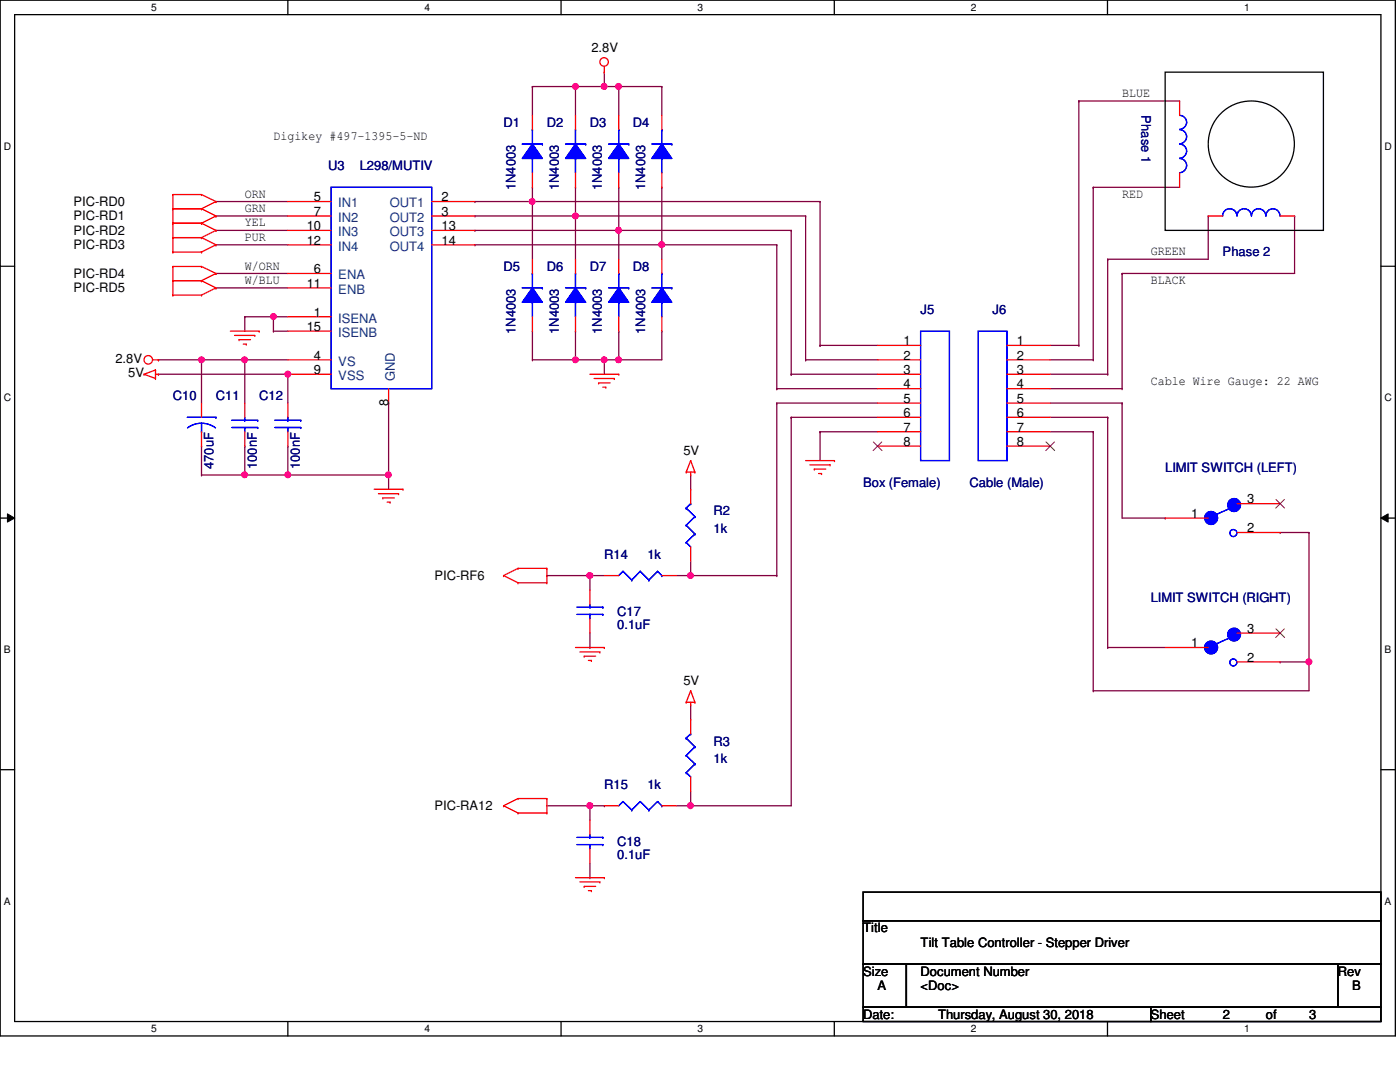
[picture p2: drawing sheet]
<svg xmlns="http://www.w3.org/2000/svg" width="279mm" height="216mm" viewBox="0 0 279 216" stroke-linecap="round" stroke-linejoin="round" font-family="sans-serif">
<path d="M0 0h278.5v206.7h-278.5zM2.9 2.9h272.7v200.9h-272.7z" fill="none" stroke="#000" stroke-width=".25"/>
<g fill="#fff">
<path d="M30.2 .3h1.1v2.3h-1.1z"/>
<path d="M30.2 204.1h1.1v2.3h-1.1z"/>
</g>
<path d="M57.4 0v2.9M57.4 203.8v2.9" fill="none" stroke="#000" stroke-width=".25"/>
<g fill="#fff">
<path d="M84.7 .3h1.1v2.3h-1.1z"/>
<path d="M84.7 204.1h1.1v2.3h-1.1z"/>
</g>
<path d="M112 0v2.9M112 203.8v2.9" fill="none" stroke="#000" stroke-width=".25"/>
<g fill="#fff">
<path d="M139.2 .3h1.1v2.3h-1.1z"/>
<path d="M139.2 204.1h1.1v2.3h-1.1z"/>
</g>
<path d="M166.5 0v2.9M166.5 203.8v2.9" fill="none" stroke="#000" stroke-width=".25"/>
<g fill="#fff">
<path d="M193.8 .3h1.1v2.3h-1.1z"/>
<path d="M193.8 204.1h1.1v2.3h-1.1z"/>
</g>
<path d="M221 0v2.9M221 203.8v2.9" fill="none" stroke="#000" stroke-width=".25"/>
<g fill="#fff">
<path d="M248.3 .3h1.1v2.3h-1.1z"/>
<path d="M248.3 204.1h1.1v2.3h-1.1z"/>
<path d="M.8 28h1.4v2.3h-1.4z"/>
<path d="M276.3 28h1.4v2.3h-1.4z"/>
<path d="M.8 78.2h1.4v2.3h-1.4z"/>
<path d="M276.3 78.2h1.4v2.3h-1.4z"/>
</g>
<path d="M0 53.1h2.9M275.6 53.1h2.9" fill="none" stroke="#000" stroke-width=".25"/>
<g fill="#fff">
<path d="M.8 128.5h1.3v2.2h-1.3z"/>
<path d="M276.3 128.5h1.3v2.2h-1.3z"/>
</g>
<path d="M0 103.4h2.9M275.6 103.4h2.9" fill="none" stroke="#000" stroke-width=".25"/>
<path d="M1.5 102.5l1.4 .9-1.4 .8zM275.6 103.4l1.4-.9v1.7z" fill="#000"/>
<path d="M1.5 102.5l1.4 .9-1.4 .8zM275.6 103.4l1.4-.9v1.7z" fill="none" stroke="#000" stroke-width=".2"/>
<g fill="#fff">
<path d="M.8 178.7h1.3v2.2h-1.3z"/>
<path d="M276.3 178.7h1.3v2.2h-1.3z"/>
</g>
<path d="M0 153.6h2.9M275.6 153.6h2.9" fill="none" stroke="#000" stroke-width=".25"/>
<path d="M215.3 20.2h.1M215.3 20.2h20.1M221.1 51.7h.1M223.9 54.6h.1M241.1 43.1h.1M241.1 43.1v8.6h-20M258.4 43.1h.1M258.4 43.1v11.5h-34.5M48.9 71.8h.1M48.9 71.8h8.5M77.6 94.8h.1M77.6 94.8v2.8" fill="none" stroke="#800040" stroke-width=".25"/>
<circle cx="48.8" cy="71.8" r=".56" fill="#f0f"/>
<circle cx="48.8" cy="71.8" r=".56" fill="none" stroke="#f0f" stroke-width=".25"/>
<path d="M48.9 71.8h.1M48.9 71.8v8.6M57.4 94.8h.1M57.4 94.8h20.2" fill="none" stroke="#800040" stroke-width=".25"/>
<circle cx="77.5" cy="94.7" r=".56" fill="#f0f"/>
<circle cx="77.5" cy="94.7" r=".56" fill="none" stroke="#f0f" stroke-width=".25"/>
<path d="M40.2 71.8h.1M40.2 71.8h8.7M48.9 94.8h.1M48.9 94.8h8.5M77.6 80.4h.1M77.6 80.4v14.4" fill="none" stroke="#800040" stroke-width=".25"/>
<circle cx="40.2" cy="71.8" r=".56" fill="#f0f"/>
<circle cx="40.2" cy="71.8" r=".56" fill="none" stroke="#f0f" stroke-width=".25"/>
<g fill="none" stroke="#800040" stroke-width=".25">
<path d="M106.3 17.3h.1M106.3 17.3v5.7M106.3 17.3h8.6M123.5 17.3h.1M123.5 17.3v5.7M132.1 17.3h.1M132.1 17.3v5.7M215.3 20.2h.1M215.3 20.2v48.7M218.2 37.4h.1M218.2 37.4v34.4M218.2 37.4h17.2"/>
<path d="M43.1 40.2h.1M43.1 43.1h.1M43.1 46h.1M43.1 48.9h.1M43.1 54.6h.1M43.1 57.4h.1M43.1 40.2h14.3M43.1 43.1h14.3M43.1 46h14.3M43.1 48.9h14.3M43.1 54.6h14.3M43.1 57.4h14.3"/>
</g>
<circle cx="123.4" cy="17.2" r=".56" fill="#f0f"/>
<circle cx="123.4" cy="17.2" r=".56" fill="none" stroke="#f0f" stroke-width=".25"/>
<path d="M114.9 17.3h.1M114.9 17.3h5.7M114.9 17.3v5.7M123.5 17.3h.1M123.5 17.3h8.6" fill="none" stroke="#800040" stroke-width=".25"/>
<circle cx="114.8" cy="17.2" r=".56" fill="#f0f"/>
<circle cx="114.8" cy="17.2" r=".56" fill="none" stroke="#f0f" stroke-width=".25"/>
<path d="M120.6 14.4h.1M120.6 14.4v2.9M106.3 66.1h.1M106.3 71.8h.1M106.3 66.1v5.7M106.3 71.8h8.6M123.5 66.1h.1M123.5 71.8h.1M123.5 66.1v5.7M132.1 66.1h.1M132.1 66.1v5.7h-8.6" fill="none" stroke="#800040" stroke-width=".25"/>
<circle cx="123.4" cy="71.8" r=".56" fill="#f0f"/>
<circle cx="123.4" cy="71.8" r=".56" fill="none" stroke="#f0f" stroke-width=".25"/>
<path d="M114.9 66.1h.1M114.9 71.8h.1M114.9 66.1v5.7M114.9 71.8h5.7" fill="none" stroke="#800040" stroke-width=".25"/>
<circle cx="114.8" cy="71.8" r=".56" fill="#f0f"/>
<circle cx="114.8" cy="71.8" r=".56" fill="none" stroke="#f0f" stroke-width=".25"/>
<path d="M106.3 37.4h.1M106.3 37.4v14.3M94.8 40.2h.1M94.8 40.2h11.5M106.3 40.2h.1M120.6 71.8h.1M120.6 71.8v2.9" fill="none" stroke="#800040" stroke-width=".25"/>
<circle cx="106.2" cy="40.2" r=".56" fill="#f0f"/>
<circle cx="106.2" cy="40.2" r=".56" fill="none" stroke="#f0f" stroke-width=".25"/>
<path d="M114.9 37.4h.1M114.9 37.4v5.7h-20.1M94.8 43.1h.1" fill="none" stroke="#800040" stroke-width=".25"/>
<circle cx="114.8" cy="43.1" r=".56" fill="#f0f"/>
<circle cx="114.8" cy="43.1" r=".56" fill="none" stroke="#f0f" stroke-width=".25"/>
<path d="M123.5 37.4h.1M123.5 37.4v8.6h-28.7M94.8 46h.1M114.9 43.1h.1M114.9 43.1v8.6" fill="none" stroke="#800040" stroke-width=".25"/>
<circle cx="123.4" cy="45.9" r=".56" fill="#f0f"/>
<circle cx="123.4" cy="45.9" r=".56" fill="none" stroke="#f0f" stroke-width=".25"/>
<path d="M94.8 48.9h.1M94.8 48.9h37.3M123.5 46h.1M123.5 46v5.7M132.1 48.9h.1M132.1 48.9v2.8" fill="none" stroke="#800040" stroke-width=".25"/>
<circle cx="132.1" cy="48.8" r=".56" fill="#f0f"/>
<circle cx="132.1" cy="48.8" r=".56" fill="none" stroke="#f0f" stroke-width=".25"/>
<path d="M132.1 37.4h.1M132.1 37.4v11.5M31.6 74.7h.1M31.6 74.7h25.8M57.4 74.7h.1M57.4 74.7v5.7" fill="none" stroke="#800040" stroke-width=".25"/>
<circle cx="57.4" cy="74.6" r=".56" fill="#f0f"/>
<circle cx="57.4" cy="74.6" r=".56" fill="none" stroke="#f0f" stroke-width=".25"/>
<path d="M48.9 89h.1M48.9 89v5.8" fill="none" stroke="#800040" stroke-width=".25"/>
<circle cx="48.8" cy="94.7" r=".56" fill="#f0f"/>
<circle cx="48.8" cy="94.7" r=".56" fill="none" stroke="#f0f" stroke-width=".25"/>
<path d="M57.4 89h.1M57.4 89v5.8" fill="none" stroke="#800040" stroke-width=".25"/>
<circle cx="57.4" cy="94.7" r=".56" fill="#f0f"/>
<circle cx="57.4" cy="94.7" r=".56" fill="none" stroke="#f0f" stroke-width=".25"/>
<path d="M31.6 71.8h.1M31.6 71.8h8.6M40.2 71.8h.1M40.2 71.8v8.6M54.6 66.1h.1M54.6 63.2h.1M54.6 66.1h2.8M54.6 63.2v2.9M40.2 89h.1M40.2 94.8h.1M40.2 89v5.8M40.2 94.8h8.7" fill="none" stroke="#800040" stroke-width=".25"/>
<circle cx="54.6" cy="63.2" r=".56" fill="#f0f"/>
<circle cx="54.6" cy="63.2" r=".56" fill="none" stroke="#f0f" stroke-width=".25"/>
<path d="M48.9 63.2h.1M48.9 63.2v2.9M54.6 63.2h.1M54.6 63.2h2.8M120.6 71.8h.1M120.6 71.8h2.9" fill="none" stroke="#800040" stroke-width=".25"/>
<circle cx="120.6" cy="71.8" r=".56" fill="#f0f"/>
<circle cx="120.6" cy="71.8" r=".56" fill="none" stroke="#f0f" stroke-width=".25"/>
<path d="M120.6 17.3h.1M120.6 17.3h2.9" fill="none" stroke="#800040" stroke-width=".25"/>
<circle cx="120.6" cy="17.2" r=".56" fill="#f0f"/>
<circle cx="120.6" cy="17.2" r=".56" fill="none" stroke="#f0f" stroke-width=".25"/>
<g fill="none" stroke="#800040" stroke-width=".25">
<path d="M106.3 40.2h57.4M114.9 43.1h45.9M123.5 46h34.4M132.1 48.9h22.9M155 48.9h.1M155 48.9v28.7M157.9 46h.1M157.9 46v28.7M160.8 43.1h.1M160.8 43.1v28.7M163.7 40.2h.1M163.7 40.2v28.7"/>
<path d="M221.1 51.7h.1M221.1 51.7v23M223.9 54.6h.1M223.9 54.6v23M48.9 63.2h.1M48.9 63.2h5.7M155 77.6h.1M157.9 74.7h.1M160.8 71.8h.1M163.7 68.9h.1M221.1 83.3h.1M221.1 83.3v45.9"/>
<path d="M223.9 80.4h.1M223.9 80.4v23M255.5 106.3h.1M255.5 106.3h5.7M221.1 129.2h.1M221.1 129.2h11.4M261.2 132.1h.1M261.2 132.1v5.7"/>
</g>
<circle cx="261.2" cy="132.1" r=".57" fill="#f0f"/>
<circle cx="261.2" cy="132.1" r=".57" fill="none" stroke="#f0f" stroke-width=".25"/>
<path d="M155 80.4v34.5M218.2 86.1h.1M218.2 86.1v51.7M137.8 114.9h.1M137.8 114.9h17.2M155 114.9h.1M218.2 137.8h.1M218.2 137.8h43M255.5 132.1h.1M255.5 132.1h5.7" fill="none" stroke="#800040" stroke-width=".25"/>
<circle cx="137.8" cy="114.8" r=".56" fill="#f0f"/>
<circle cx="137.8" cy="114.8" r=".56" fill="none" stroke="#f0f" stroke-width=".25"/>
<g fill="none" stroke="#800040" stroke-width=".25">
<path d="M155 77.6h.1M155 77.6h20.1M157.9 74.7h.1M157.9 74.7h17.2M160.8 71.8h.1M160.8 71.8h14.3M163.7 68.9h.1M163.7 68.9h11.4M209.6 68.9h5.7M209.6 71.8h8.6M209.6 74.7h11.5M209.6 77.6h14.3"/>
<path d="M215.3 68.9h.1M218.2 71.8h.1M221.1 74.7h.1M223.9 77.6h.1M155 80.4h.1M155 80.4h20.1M157.9 83.3h.1M157.9 83.3v77.5h-20.1M157.9 83.3h17.2M163.7 86.1h.1M163.7 86.1v5.8M163.7 86.1h11.4"/>
<path d="M209.6 80.4h14.3M209.6 83.3h11.5M209.6 86.1h8.6M218.2 86.1h.1M221.1 83.3h.1M223.9 80.4h.1M223.9 103.4h8.6M232.5 103.4h.1M261.2 106.3h.1M261.2 106.3v25.8M137.8 160.8h.1"/>
</g>
<circle cx="137.8" cy="160.8" r=".56" fill="#f0f"/>
<circle cx="137.8" cy="160.8" r=".56" fill="none" stroke="#f0f" stroke-width=".25"/>
<path d="M137.8 97.6h.1M137.8 94.8v2.8M117.7 114.9h.1M117.7 114.9h2.9M117.7 114.9v2.8M135 114.9h2.8M137.8 114.9h.1M137.8 112v2.9" fill="none" stroke="#800040" stroke-width=".25"/>
<circle cx="117.7" cy="114.9" r=".56" fill="#f0f"/>
<circle cx="117.7" cy="114.9" r=".56" fill="none" stroke="#f0f" stroke-width=".25"/>
<path d="M109.1 114.9h.1M109.1 114.9h8.6M117.7 129.2h.1M117.7 126.3v2.9M137.8 143.6h.1M137.8 140.7v2.9M137.8 157.9v2.9M109.1 160.8h8.6M117.7 160.8h.1M117.7 160.8v2.9M135 160.8h2.8M137.8 160.8h.1" fill="none" stroke="#800040" stroke-width=".25"/>
<circle cx="117.7" cy="160.8" r=".57" fill="#f0f"/>
<circle cx="117.7" cy="160.8" r=".57" fill="none" stroke="#f0f" stroke-width=".25"/>
<path d="M117.7 175.1h.1M117.7 160.8h2.9M117.7 172.3v2.8M120.6 160.8h.1" fill="none" stroke="#800040" stroke-width=".25"/>
<g fill="none" stroke="#f00" stroke-width=".25">
<path d="M120.6 14.4h.1M120.6 13.3v1.1M34.5 38.8h.1M34.5 38.8h5.7M34.5 38.8v11.5M40.2 38.8h.1M40.2 38.8l2.9 1.4M235.4 20.2v2.8M235.4 34.5v2.9M34.5 41.7h.1M34.5 44.5h.1M34.5 50.3h.1"/>
<path d="M34.5 47.4h.1M34.5 56h.1M34.5 53.2h.1M34.5 58.9h.1M34.5 41.7h5.7M34.5 53.2v5.7M34.5 44.5h5.7M34.5 47.4h5.7M34.5 50.3h5.7M34.5 53.2h5.7M34.5 56h5.7M34.5 58.9h5.7"/>
<path d="M40.2 41.7h.1M40.2 44.5h.1M40.2 47.4h.1M40.2 50.3h.1M40.2 53.2h.1M40.2 56h.1M40.2 58.9h.1M40.2 41.7l2.9 1.4M40.2 47.4l2.9 1.5M40.2 44.5l2.9 1.5M40.2 53.2l2.9 1.4M40.2 56l2.9 1.4"/>
<path d="M43.1 40.2h.1M43.1 43.1h.1M43.1 48.9h.1M43.1 46h.1M43.1 54.6h.1M43.1 57.4h.1M43.1 40.2l-2.9 1.5M43.1 43.1l-2.9 1.4M43.1 48.9l-2.9 1.4M43.1 46l-2.9 1.4M43.1 54.6l-2.9 1.4M43.1 57.4l-2.9 1.5"/>
<path d="M241.1 43.1h2.9M255.5 43.1h2.9M28.7 74.7h.1M28.7 74.7l2.3 .8M30.5 71.8h1.1M31 75.5h.1M31 73.8h.1M31 73.8v1.7M31 74.7h.6M31 73.8l-2.3 .9M31.6 71.8h.1M31.6 74.7h.1"/>
<path d="M46 66.1h5.7M46.8 66.9h4M47.7 67.8h.1M47.7 67.8h2.3M48.6 68.7h.5M49.1 68.7h.1M50.8 66.9h.1M51.7 66.1h.1M117.7 74.7h5.8M118.6 75.5h4M119.5 76.4h.1M119.5 76.4h2.3"/>
<path d="M120.3 77.3h.6M120.9 77.3h.1M122.6 75.5h.1M123.5 74.7h.1M74.7 97.6h5.7M75.5 98.5h4M76.4 99.4h.1M76.4 99.4h2.3M79.5 98.5h.1M80.4 97.6h.1M136.9 94.2h.1M136.9 94.2h1.8"/>
<path d="M137.8 94.8h.1M137.8 91.9h.1M137.8 94.2v.6M137.8 91.9l-.9 2.3M137.8 91.9l.9 2.3M138.7 94.2h.1M160.8 91.9h5.7M161.6 92.8h4.1M162.5 93.6h.1M162.5 93.6h2.3M163.4 94.5h.6M164 94.5h.1"/>
<path d="M165.7 92.8h.1M166.5 91.9h.1M77.3 100.2h.6M77.9 100.2h.1M100.5 114.9h.1M100.5 114.9l2.9 1.4M103.4 113.4h.1M103.4 116.3h.1M103.4 113.4l-2.9 1.5M103.4 113.4h5.7M103.4 116.3h5.7M109.1 113.4h.1"/>
<path d="M109.1 116.3h.1M109.1 113.4v2.9M120.6 114.9h2.9M132.1 114.9h2.9M114.9 129.2h5.7M115.7 130.1h4M116.6 130.9h.1M116.6 130.9h2.3M117.4 131.8h.6M118 131.8h.1M119.7 130.1h.1M120.6 129.2h.1"/>
<path d="M137.8 137.8h.1M137.8 137.8l-.9 2.3M137.8 137.8l.9 2.3M103.4 159.3h.1M103.4 159.3l-2.9 1.5M103.4 159.3h5.7M109.1 159.3h.1M109.1 159.3v2.9M136.9 140.1h.1M136.9 140.1h1.8M137.8 140.7h.1M137.8 140.1v.6"/>
<path d="M138.7 140.1h.1M100.5 160.8h.1M100.5 160.8l2.9 1.4M103.4 162.2h.1M103.4 162.2h5.7M109.1 162.2h.1M114.9 175.1h5.7M115.7 176h4M116.6 176.9h.1M116.6 176.9h2.3M117.4 177.7h.6M117.7 163.7v2.8"/>
<path d="M117.7 169.4v2.9M118 177.7h.1M119.7 176h.1M120.6 175.1h.1"/>
<circle cx="120.6" cy="12.4" r=".85"/>
<circle cx="29.6" cy="71.8" r=".85"/>
</g>
<g fill="none" stroke="#000" stroke-width=".25">
<path d="M232.5 14.4h31.6v31.6h-31.6zM172.3 178h103.3v5.7h-103.3zM172.3 183.7h103.3v8.7h-103.3zM172.3 192.4h8.6v8.6h-8.6zM180.9 192.4h86.1v8.6h-86.1zM267 192.4h8.6v8.6h-8.6zM172.3 201h57.4v2.8h-57.4zM229.7 201h45.9v2.8h-45.9z"/>
<circle cx="249.7" cy="28.7" r="8.6"/>
</g>
<g fill="none" stroke="#00f" stroke-width=".25">
<path d="M104.2 28.7h4M106.3 31.6h.1M106.3 25.9h.1M106.3 25.9v2.8M106.3 31.6v2.9M108.2 28.7h.1M235.4 23a1.4 1.4 0 0 1 1.4 1.4 1.4 1.4 0 0 1-1.4 1.4 1.44 1.44 0 0 1 1.4 1.5 1.44 1.44 0 0 1-1.4 1.4M235.4 28.7a1.42 1.42 0 0 1 1.4 1.5 1.42 1.42 0 0 1-1.4 1.4M235.4 31.6a1.42 1.42 0 0 1 1.4 1.4 1.42 1.42 0 0 1-1.4 1.5M244 43.1a1.42 1.42 0 0 1 1.4-1.4 1.42 1.42 0 0 1 1.4 1.4 1.44 1.44 0 0 1 1.5-1.4 1.44 1.44 0 0 1 1.4 1.4M249.8 43.1a1.42 1.42 0 0 1 1.4-1.4 1.42 1.42 0 0 1 1.4 1.4M252.6 43.1a1.4 1.4 0 0 1 1.4-1.4 1.4 1.4 0 0 1 1.4 1.4"/>
<path d="M124.3 114h.1M124.3 114l-.8 .9M124.3 114l1.8 1.7M126.1 115.7h.1M127.8 114h.1M127.8 114l-1.7 1.7M127.8 114l1.7 1.7M129.5 115.7h.1M131.2 114h.1M131.2 114l-1.7 1.7M131.2 114l.9 .9M132.1 114.9h.1"/>
<path d="M115.1 168.5h5.2M115.1 167.1h5.2M117.7 167.1h.1M117.7 168.5h.1M117.7 166.5v.6M117.7 168.5v.9M120.3 168.5h.1M120.3 167.1h.1"/>
</g>
<path d="M106.3 28.7l1.9 2.9h-4z" fill-rule="evenodd" fill="#00f"/>
<path d="M104.2 28.7h4M106.3 28.7l1.9 2.9h-4zM106.3 31.6h.1M106.3 25.9h.1M106.3 25.9v2.8M106.3 31.6v2.9M108.2 28.7h.1" fill="none" stroke="#00f" stroke-width=".25"/>
<path d="M106.3 28.7l1.9 2.9h-4z" fill-rule="evenodd" fill="#00f"/>
<path d="M106.3 28.7l1.9 2.9h-4zM112.9 28.7h4M114.9 31.6h.1M114.9 25.9h.1M114.9 25.9v2.8M114.9 31.6v2.9M116.9 28.7h.1" fill="none" stroke="#00f" stroke-width=".25"/>
<path d="M106.3 23v2.9M106.3 34.5v2.9" fill="none" stroke="#f00" stroke-width=".25"/>
<path d="M114.9 28.7l2 2.9h-4z" fill-rule="evenodd" fill="#00f"/>
<path d="M112.9 28.7h4M114.9 28.7l2 2.9h-4zM114.9 31.6h.1M114.9 25.9h.1M114.9 25.9v2.8M114.9 31.6v2.9M116.9 28.7h.1" fill="none" stroke="#00f" stroke-width=".25"/>
<path d="M114.9 28.7l2 2.9h-4z" fill-rule="evenodd" fill="#00f"/>
<path d="M114.9 28.7l2 2.9h-4zM112.9 57.4h4M114.9 54.6h.1M114.9 54.6v2.8M116.9 57.4h.1M114.9 60.3h.1M114.9 60.3v2.9" fill="none" stroke="#00f" stroke-width=".25"/>
<path d="M114.9 23v2.9M114.9 34.5v2.9" fill="none" stroke="#f00" stroke-width=".25"/>
<path d="M114.9 57.4l2 2.9h-4z" fill-rule="evenodd" fill="#00f"/>
<path d="M112.9 57.4h4M114.9 57.4l2 2.9h-4zM114.9 54.6h.1M114.9 54.6v2.8M116.9 57.4h.1M114.9 60.3h.1M114.9 60.3v2.9" fill="none" stroke="#00f" stroke-width=".25"/>
<path d="M114.9 57.4l2 2.9h-4z" fill-rule="evenodd" fill="#00f"/>
<path d="M114.9 57.4l2 2.9h-4zM246.9 100.8h.1M246.9 100.8l-5.8 2.6" fill="none" stroke="#00f" stroke-width=".25"/>
<path d="M114.9 51.7v2.9M114.9 63.2v2.9" fill="none" stroke="#f00" stroke-width=".25"/>
<circle cx="241.7" cy="103.4" r=".57" fill="#00f"/>
<circle cx="241.7" cy="103.4" r=".57" fill="none" stroke="#00f" stroke-width="1.7"/>
<circle cx="246.1" cy="106.4" r=".7" fill="none" stroke="#00f" stroke-width=".25"/>
<circle cx="246.3" cy="100.8" r=".56" fill="#00f"/>
<circle cx="246.3" cy="100.8" r=".56" fill="none" stroke="#00f" stroke-width="1.7"/>
<path d="M246.9 100.8h.1M246.9 100.8l-5.8 2.6" fill="none" stroke="#00f" stroke-width=".25"/>
<circle cx="241.7" cy="103.4" r=".57" fill="#00f"/>
<circle cx="241.7" cy="103.4" r=".57" fill="none" stroke="#00f" stroke-width="1.7"/>
<circle cx="246.1" cy="106.4" r=".7" fill="none" stroke="#00f" stroke-width=".25"/>
<circle cx="246.3" cy="100.8" r=".56" fill="#00f"/>
<circle cx="246.3" cy="100.8" r=".56" fill="none" stroke="#00f" stroke-width="1.7"/>
<path d="M232.5 103.4h8.6M246.9 100.5h8.6M246.9 106.3h8.6" fill="none" stroke="#f00" stroke-width=".25"/>
<path d="M254.6 99.7l1.8 1.7M256.3 99.7l-1.7 1.7" fill="none" stroke="#804000" stroke-width=".2"/>
<path d="M246.9 126.6h.1M246.9 126.6l-5.8 2.6" fill="none" stroke="#00f" stroke-width=".25"/>
<circle cx="241.7" cy="129.2" r=".56" fill="#00f"/>
<circle cx="241.7" cy="129.2" r=".56" fill="none" stroke="#00f" stroke-width="1.7"/>
<circle cx="246.1" cy="132.2" r=".7" fill="none" stroke="#00f" stroke-width=".25"/>
<circle cx="246.3" cy="126.6" r=".56" fill="#00f"/>
<circle cx="246.3" cy="126.6" r=".56" fill="none" stroke="#00f" stroke-width="1.7"/>
<path d="M246.9 126.6h.1M246.9 126.6l-5.8 2.6" fill="none" stroke="#00f" stroke-width=".25"/>
<circle cx="241.7" cy="129.2" r=".56" fill="#00f"/>
<circle cx="241.7" cy="129.2" r=".56" fill="none" stroke="#00f" stroke-width="1.7"/>
<circle cx="246.1" cy="132.2" r=".7" fill="none" stroke="#00f" stroke-width=".25"/>
<circle cx="246.3" cy="126.6" r=".56" fill="#00f"/>
<circle cx="246.3" cy="126.6" r=".56" fill="none" stroke="#00f" stroke-width="1.7"/>
<path d="M232.5 129.2h8.6M246.9 126.3h8.6M246.9 132.1h8.6M137.8 143.6v2.8M137.8 155v2.9" fill="none" stroke="#f00" stroke-width=".25"/>
<path d="M254.6 125.5l1.8 1.7M256.3 125.5l-1.7 1.7" fill="none" stroke="#804000" stroke-width=".2"/>
<g fill="none" stroke="#00f" stroke-width=".25">
<path d="M121.5 28.7h4M123.5 31.6h.1M123.5 25.9h.1M123.5 25.9v2.8M123.5 31.6v2.9M125.5 28.7h.1M136.9 154.2h.1M136.9 150.7h.1M136.9 147.3h.1M136.9 154.2l.9 .8M136.9 150.7l1.8 1.7M136.9 147.3l1.8 1.7"/>
<path d="M137.8 146.4h.1M137.8 146.4l-.9 .9M138.7 152.4h.1M138.7 149h.1M138.7 152.4l-1.8 1.8M138.7 149l-1.8 1.7"/>
</g>
<path d="M123.5 28.7l2 2.9h-4z" fill-rule="evenodd" fill="#00f"/>
<path d="M121.5 28.7h4M123.5 28.7l2 2.9h-4zM123.5 31.6h.1M123.5 25.9h.1M123.5 25.9v2.8M123.5 31.6v2.9M125.5 28.7h.1" fill="none" stroke="#00f" stroke-width=".25"/>
<path d="M123.5 28.7l2 2.9h-4z" fill-rule="evenodd" fill="#00f"/>
<g fill="none" stroke="#00f" stroke-width=".25">
<path d="M123.5 28.7l2 2.9h-4zM121.5 57.4h4M123.5 54.6h.1M123.5 54.6v2.8M125.5 57.4h.1M123.5 60.3h.1M123.5 60.3v2.9M37.4 83.3h5.7M40.2 86.1h.1M40.2 84.5l1.5 .2 1.3 .7M40.2 84.5l-1.5 .2-1.3 .7M40.2 84.5v1.6"/>
<path d="M43.1 83.3h.1M54.9 85.3h5.1M54.9 83.9h5.1M57.4 83.9h.1M57.4 85.3h.1M57.4 83.3v.6M57.4 85.3v.8M60 85.3h.1M60 83.9h.1M115.1 122.6h5.2M115.1 121.2h5.2M117.7 121.2h.1"/>
<path d="M117.7 122.6h.1M117.7 120.6v.6M117.7 122.6v.9M120.3 122.6h.1M120.3 121.2h.1"/>
</g>
<path d="M123.5 23v2.9M123.5 34.5v2.9M40.2 80.4v2.9M40.2 86.1v2.9M57.4 80.4v2.9M57.4 86.1v2.9M117.7 117.7v2.9M117.7 123.5v2.8" fill="none" stroke="#f00" stroke-width=".25"/>
<path d="M123.5 57.4l2 2.9h-4z" fill-rule="evenodd" fill="#00f"/>
<path d="M121.5 57.4h4M123.5 57.4l2 2.9h-4zM123.5 54.6h.1M123.5 54.6v2.8M125.5 57.4h.1M123.5 60.3h.1M123.5 60.3v2.9" fill="none" stroke="#00f" stroke-width=".25"/>
<path d="M123.5 57.4l2 2.9h-4z" fill-rule="evenodd" fill="#00f"/>
<g fill="none" stroke="#00f" stroke-width=".25">
<path d="M66.1 37.4h20v40.2h-20zM130.1 28.7h4M132.1 31.6h.1M132.1 25.9h.1M132.1 25.9v2.8M132.1 31.6v2.9M134.1 28.7h.1M123.5 57.4l2 2.9h-4zM183.7 66.1h5.8v25.8h-5.8zM136.9 108.2h.1M136.9 104.8h.1M136.9 101.4h.1"/>
<path d="M136.9 108.2l.9 .9M136.9 104.8l1.8 1.8M136.9 101.4l1.8 1.7M137.8 100.5h.1M137.8 100.5l-.9 .9M138.7 106.6h.1M138.7 103.1h.1M138.7 106.6l-1.8 1.6M138.7 103.1l-1.8 1.7"/>
</g>
<g fill="none" stroke="#f00" stroke-width=".25">
<path d="M57.4 40.2h8.7M57.4 43.1h8.7M57.4 46h8.7M57.4 48.9h8.7M57.4 54.6h8.7M57.4 57.4h8.7M86.1 40.2h8.7M86.1 43.1h8.7M86.1 46h8.7M86.1 48.9h8.7M123.5 51.7v2.9M57.4 71.8h8.7"/>
<path d="M57.4 74.7h8.7M57.4 63.2h8.7M57.4 66.1h8.7M77.6 77.6v2.8M123.5 63.2v2.9M175.1 68.9h8.6M175.1 71.8h8.6M175.1 74.7h8.6M175.1 77.6h8.6M137.8 97.6v2.9M175.1 80.4h8.6M175.1 83.3h8.6"/>
<path d="M175.1 86.1h8.6M175.1 89h8.6M137.8 109.1v2.9"/>
</g>
<path d="M174.3 88.2l1.7 1.7M176 88.2l-1.8 1.7" fill="none" stroke="#804000" stroke-width=".2"/>
<path d="M132.1 28.7l2 2.9h-4z" fill-rule="evenodd" fill="#00f"/>
<path d="M130.1 28.7h4M132.1 28.7l2 2.9h-4zM132.1 31.6h.1M132.1 25.9h.1M132.1 25.9v2.8M132.1 31.6v2.9M134.1 28.7h.1" fill="none" stroke="#00f" stroke-width=".25"/>
<path d="M132.1 28.7l2 2.9h-4z" fill-rule="evenodd" fill="#00f"/>
<path d="M132.1 28.7l2 2.9h-4zM130.1 57.4h4M132.1 54.6h.1M132.1 54.6v2.8M134.1 57.4h.1M132.1 60.3h.1M132.1 60.3v2.9" fill="none" stroke="#00f" stroke-width=".25"/>
<path d="M132.1 23v2.9M132.1 34.5v2.9" fill="none" stroke="#f00" stroke-width=".25"/>
<path d="M132.1 57.4l2 2.9h-4z" fill-rule="evenodd" fill="#00f"/>
<path d="M130.1 57.4h4M132.1 57.4l2 2.9h-4zM132.1 54.6h.1M132.1 54.6v2.8M134.1 57.4h.1M132.1 60.3h.1M132.1 60.3v2.9" fill="none" stroke="#00f" stroke-width=".25"/>
<path d="M132.1 57.4l2 2.9h-4z" fill-rule="evenodd" fill="#00f"/>
<path d="M104.2 57.4h4M106.3 54.6h.1M106.3 54.6v2.8M108.2 57.4h.1M132.1 57.4l2 2.9h-4zM106.3 60.3h.1M106.3 60.3v2.9M195.2 66.1h5.8v25.8h-5.8z" fill="none" stroke="#00f" stroke-width=".25"/>
<path d="M132.1 51.7v2.9M132.1 63.2v2.9M201 68.9h8.6M201 71.8h8.6M201 74.7h8.6M201 77.6h8.6M201 80.4h8.6M201 83.3h8.6M201 86.1h8.6M201 89h8.6" fill="none" stroke="#f00" stroke-width=".25"/>
<path d="M208.7 88.2l1.8 1.7M210.4 88.2l-1.7 1.7" fill="none" stroke="#804000" stroke-width=".2"/>
<path d="M106.3 57.4l1.9 2.9h-4z" fill-rule="evenodd" fill="#00f"/>
<path d="M104.2 57.4h4M106.3 57.4l1.9 2.9h-4zM106.3 54.6h.1M106.3 54.6v2.8M108.2 57.4h.1M106.3 60.3h.1M106.3 60.3v2.9" fill="none" stroke="#00f" stroke-width=".25"/>
<path d="M106.3 57.4l1.9 2.9h-4z" fill-rule="evenodd" fill="#00f"/>
<g fill="none" stroke="#00f" stroke-width=".25">
<path d="M106.3 57.4l1.9 2.9h-4zM46.3 85.3h5.1M46.3 83.9h5.1M48.9 83.9h.1M48.9 85.3h.1M48.9 83.3v.6M48.9 85.3v.8M51.4 85.3h.1M51.4 83.9h.1M124.3 159.9h.1M124.3 159.9l-.8 .9M124.3 159.9l1.8 1.7"/>
<path d="M127.8 159.9h.1M127.8 159.9l-1.7 1.7M127.8 159.9l1.7 1.7M131.2 159.9h.1M131.2 159.9l-1.7 1.7M131.2 159.9l.9 .9M126.1 161.6h.1M129.5 161.6h.1M132.1 160.8h.1"/>
</g>
<path d="M106.3 51.7v2.9M106.3 63.2v2.9M48.9 80.4v2.9M48.9 86.1v2.9M120.6 160.8h2.9M132.1 160.8h2.9" fill="none" stroke="#f00" stroke-width=".25"/>
<circle cx="48.8" cy="71.8" r=".56" fill="#f0f"/>
<circle cx="48.8" cy="71.8" r=".56" fill="none" stroke="#f0f" stroke-width=".25"/>
<circle cx="77.5" cy="94.7" r=".56" fill="#f0f"/>
<circle cx="77.5" cy="94.7" r=".56" fill="none" stroke="#f0f" stroke-width=".25"/>
<circle cx="40.2" cy="71.8" r=".56" fill="#f0f"/>
<circle cx="40.2" cy="71.8" r=".56" fill="none" stroke="#f0f" stroke-width=".25"/>
<circle cx="123.4" cy="17.2" r=".56" fill="#f0f"/>
<circle cx="123.4" cy="17.2" r=".56" fill="none" stroke="#f0f" stroke-width=".25"/>
<circle cx="114.8" cy="17.2" r=".56" fill="#f0f"/>
<circle cx="114.8" cy="17.2" r=".56" fill="none" stroke="#f0f" stroke-width=".25"/>
<circle cx="123.4" cy="71.8" r=".56" fill="#f0f"/>
<circle cx="123.4" cy="71.8" r=".56" fill="none" stroke="#f0f" stroke-width=".25"/>
<circle cx="114.8" cy="71.8" r=".56" fill="#f0f"/>
<circle cx="114.8" cy="71.8" r=".56" fill="none" stroke="#f0f" stroke-width=".25"/>
<circle cx="106.2" cy="40.2" r=".56" fill="#f0f"/>
<circle cx="106.2" cy="40.2" r=".56" fill="none" stroke="#f0f" stroke-width=".25"/>
<circle cx="114.8" cy="43.1" r=".56" fill="#f0f"/>
<circle cx="114.8" cy="43.1" r=".56" fill="none" stroke="#f0f" stroke-width=".25"/>
<circle cx="123.4" cy="45.9" r=".56" fill="#f0f"/>
<circle cx="123.4" cy="45.9" r=".56" fill="none" stroke="#f0f" stroke-width=".25"/>
<circle cx="132.1" cy="48.8" r=".56" fill="#f0f"/>
<circle cx="132.1" cy="48.8" r=".56" fill="none" stroke="#f0f" stroke-width=".25"/>
<circle cx="57.4" cy="74.6" r=".56" fill="#f0f"/>
<circle cx="57.4" cy="74.6" r=".56" fill="none" stroke="#f0f" stroke-width=".25"/>
<circle cx="48.8" cy="94.7" r=".56" fill="#f0f"/>
<circle cx="48.8" cy="94.7" r=".56" fill="none" stroke="#f0f" stroke-width=".25"/>
<circle cx="57.4" cy="94.7" r=".56" fill="#f0f"/>
<circle cx="57.4" cy="94.7" r=".56" fill="none" stroke="#f0f" stroke-width=".25"/>
<circle cx="54.6" cy="63.2" r=".56" fill="#f0f"/>
<circle cx="54.6" cy="63.2" r=".56" fill="none" stroke="#f0f" stroke-width=".25"/>
<circle cx="120.6" cy="71.8" r=".56" fill="#f0f"/>
<circle cx="120.6" cy="71.8" r=".56" fill="none" stroke="#f0f" stroke-width=".25"/>
<circle cx="120.6" cy="17.2" r=".56" fill="#f0f"/>
<circle cx="120.6" cy="17.2" r=".56" fill="none" stroke="#f0f" stroke-width=".25"/>
<circle cx="261.2" cy="132.1" r=".57" fill="#f0f"/>
<circle cx="261.2" cy="132.1" r=".57" fill="none" stroke="#f0f" stroke-width=".25"/>
<circle cx="137.8" cy="114.8" r=".56" fill="#f0f"/>
<circle cx="137.8" cy="114.8" r=".56" fill="none" stroke="#f0f" stroke-width=".25"/>
<circle cx="137.8" cy="160.8" r=".56" fill="#f0f"/>
<circle cx="137.8" cy="160.8" r=".56" fill="none" stroke="#f0f" stroke-width=".25"/>
<circle cx="117.7" cy="114.9" r=".56" fill="#f0f"/>
<circle cx="117.7" cy="114.9" r=".56" fill="none" stroke="#f0f" stroke-width=".25"/>
<circle cx="117.7" cy="160.8" r=".57" fill="#f0f"/>
<circle cx="117.7" cy="160.8" r=".57" fill="none" stroke="#f0f" stroke-width=".25"/>
<g font-size="2.6">
<text x="118" y="10.4">2.8V</text>
<text x="223.9" y="19.3">BLUE</text>
<text x="54.6" y="27.9">Digikey #497-1395-5-ND</text>
<text x="14.7" y="41.1">PIC-RD0</text>
<text x="48.9" y="39.5">ORN</text>
<text x="62.7" y="40.2">5</text>
<text x="88.1" y="40.2">2</text>
<text x="223.9" y="39.5">RED</text>
<text x="14.7" y="44">PIC-RD1</text>
<text x="14.7" y="46.9">PIC-RD2</text>
<text x="48.9" y="42.3">GRN</text>
<text x="48.9" y="45.2">YEL</text>
<text x="61.2" y="45.9">10</text>
<text x="62.7" y="43.1">7</text>
<text x="88.1" y="43.1">3</text>
<text x="88.1" y="45.9">13</text>
<text x="14.7" y="49.7">PIC-RD3</text>
<text x="48.9" y="48">PUR</text>
<text x="48.9" y="53.8">W/ORN</text>
<text x="61.2" y="48.8">12</text>
<text x="88.1" y="48.8">14</text>
<text x="229.7" y="50.9">GREEN</text>
<text x="14.7" y="55.5">PIC-RD4</text>
<text x="14.7" y="58.3">PIC-RD5</text>
<text x="48.9" y="56.6">W/BLU</text>
<text x="61.2" y="57.4">11</text>
<text x="62.7" y="54.5">6</text>
<text x="229.7" y="56.6">BLACK</text>
<text x="62.7" y="63.2">1</text>
<text x="61.2" y="66">15</text>
<text x="62.7" y="71.8">4</text>
<text x="180.3" y="68.9">1</text>
<text x="180.3" y="71.8">2</text>
<text x="202.9" y="68.9">1</text>
<text x="202.9" y="71.8">2</text>
<text x="23" y="72.4">2.8V</text>
<text x="25.6" y="75.3">5V</text>
<text x="62.7" y="74.6">9</text>
<text x="180.3" y="74.6">3</text>
<text x="180.3" y="77.5">4</text>
<text x="202.9" y="74.6">3</text>
<text x="202.9" y="77.5">4</text>
<text x="229.7" y="76.8">Cable Wire Gauge: 22 AWG</text>
<text x="77.5" y="81" transform="rotate(-90 77.5 81)">8</text>
<text x="180.3" y="80.4">5</text>
<text x="180.3" y="83.2">6</text>
<text x="202.9" y="80.4">5</text>
<text x="202.9" y="83.2">6</text>
<text x="180.3" y="86.1">7</text>
<text x="180.3" y="89">8</text>
<text x="202.9" y="86.1">7</text>
<text x="202.9" y="89">8</text>
<text x="136.4" y="90.8">5V</text>
<text x="248.9" y="100.5">3</text>
<text x="237.7" y="103.3">1</text>
<text x="248.9" y="106.2">2</text>
<text x="86.7" y="115.7">PIC-RF6</text>
<text x="237.7" y="129.2">1</text>
<text x="248.9" y="126.3">3</text>
<text x="136.4" y="136.7">5V</text>
<text x="248.9" y="132">2</text>
<text x="86.7" y="161.7">PIC-RA12</text>
<text x="172.3" y="186.1">Title</text>
<text x="183.7" y="188.9">Tilt Table Controller - Stepper Driver</text>
<text x="172.3" y="194.7">Size</text>
<text x="175.1" y="197.6">A</text>
<text x="183.7" y="194.7">Document Number</text>
<text x="183.7" y="197.6">&lt;Doc&gt;</text>
<text x="267" y="194.7">Rev</text>
<text x="269.8" y="197.6">B</text>
<text x="172.3" y="203.3">Date:</text>
<text x="187.2" y="203.3">Thursday, August 30, 2018</text>
<text x="229.7" y="203.3">Sheet</text>
<text x="244" y="203.3">2</text>
<text x="252.6" y="203.3">of</text>
<text x="261.2" y="203.3">3</text>
</g>
<g font-size="2.6" fill="#000080">
<text x="227.8" y="23" transform="rotate(90 227.8 23)">Phase 1</text>
<text x="100.5" y="25.4">D1</text>
<text x="109.1" y="25.4">D2</text>
<text x="117.7" y="25.4">D3</text>
<text x="126.3" y="25.4">D4</text>
<text x="65.5" y="34">U3</text>
<text x="71.8" y="34">L298/MUTIV</text>
<text x="102.9" y="37.9" transform="rotate(-90 102.9 37.9)">1N4003</text>
<text x="111.5" y="37.9" transform="rotate(-90 111.5 37.9)">1N4003</text>
<text x="120.1" y="37.9" transform="rotate(-90 120.1 37.9)">1N4003</text>
<text x="128.7" y="37.9" transform="rotate(-90 128.7 37.9)">1N4003</text>
<text x="244" y="51.2">Phase 2</text>
<text x="100.5" y="54.1">D5</text>
<text x="109.1" y="54.1">D6</text>
<text x="117.7" y="54.1">D7</text>
<text x="126.3" y="54.1">D8</text>
<text x="183.7" y="62.7">J5</text>
<text x="198.1" y="62.7">J6</text>
<text x="102.9" y="66.6" transform="rotate(-90 102.9 66.6)">1N4003</text>
<text x="111.5" y="66.6" transform="rotate(-90 111.5 66.6)">1N4003</text>
<text x="120.1" y="66.6" transform="rotate(-90 120.1 66.6)">1N4003</text>
<text x="128.7" y="66.6" transform="rotate(-90 128.7 66.6)">1N4003</text>
<text x="34.5" y="79.9">C10</text>
<text x="43.1" y="79.9">C11</text>
<text x="51.7" y="79.9">C12</text>
<text x="42.6" y="93.6" transform="rotate(-90 42.6 93.6)">470uF</text>
<text x="51.3" y="93.6" transform="rotate(-90 51.3 93.6)">100nF</text>
<text x="59.9" y="93.6" transform="rotate(-90 59.9 93.6)">100nF</text>
<text x="232.5" y="94.2">LIMIT SWITCH (LEFT)</text>
<text x="172.3" y="97.1">Box (Female)</text>
<text x="193.5" y="97.1">Cable (Male)</text>
<text x="142.4" y="102.8">R2</text>
<text x="142.4" y="106.3">1k</text>
<text x="120.6" y="111.5">R14</text>
<text x="129.2" y="111.5">1k</text>
<text x="123.2" y="122.9">C17</text>
<text x="123.2" y="125.5">0.1uF</text>
<text x="229.7" y="120.1">LIMIT SWITCH (RIGHT)</text>
<text x="142.4" y="148.8">R3</text>
<text x="142.4" y="152.2">1k</text>
<text x="120.6" y="157.4">R15</text>
<text x="129.2" y="157.4">1k</text>
<text x="123.2" y="168.9">C18</text>
<text x="123.2" y="171.4">0.1uF</text>
</g>
<g font-size="2.6" fill="#004080">
<text x="67.5" y="41.4">IN1</text>
<text x="77.8" y="41.4">OUT1</text>
<text x="67.5" y="44.3">IN2</text>
<text x="67.5" y="47.2">IN3</text>
<text x="77.8" y="44.3">OUT2</text>
<text x="77.8" y="47.2">OUT3</text>
<text x="67.5" y="50">IN4</text>
<text x="77.8" y="50">OUT4</text>
<text x="67.5" y="55.8">ENA</text>
<text x="67.5" y="58.6">ENB</text>
<text x="67.5" y="64.4">ISENA</text>
<text x="67.5" y="67.3">ISENB</text>
<text x="67.5" y="73">VS</text>
<text x="67.5" y="75.9">VSS</text>
<text x="78.8" y="76.1" transform="rotate(-90 78.8 76.1)">GND</text>
</g>
<g font-size="2">
<text x="30.2" y="2.2">5</text>
<text x="84.7" y="2.2">4</text>
<text x="139.2" y="2.2">3</text>
<text x="193.8" y="2.2">2</text>
<text x="248.3" y="2.2">1</text>
<text x=".8" y="29.8">D</text>
<text x="276.3" y="29.8">D</text>
<text x=".8" y="80.1">C</text>
<text x="276.3" y="80.1">C</text>
<text x=".8" y="130.3">B</text>
<text x="276.3" y="130.3">B</text>
<text x=".8" y="180.5">A</text>
<text x="276.3" y="180.5">A</text>
<text x="30.2" y="206">5</text>
<text x="84.7" y="206">4</text>
<text x="139.2" y="206">3</text>
<text x="193.8" y="206">2</text>
<text x="248.3" y="206">1</text>
</g>
</svg>
